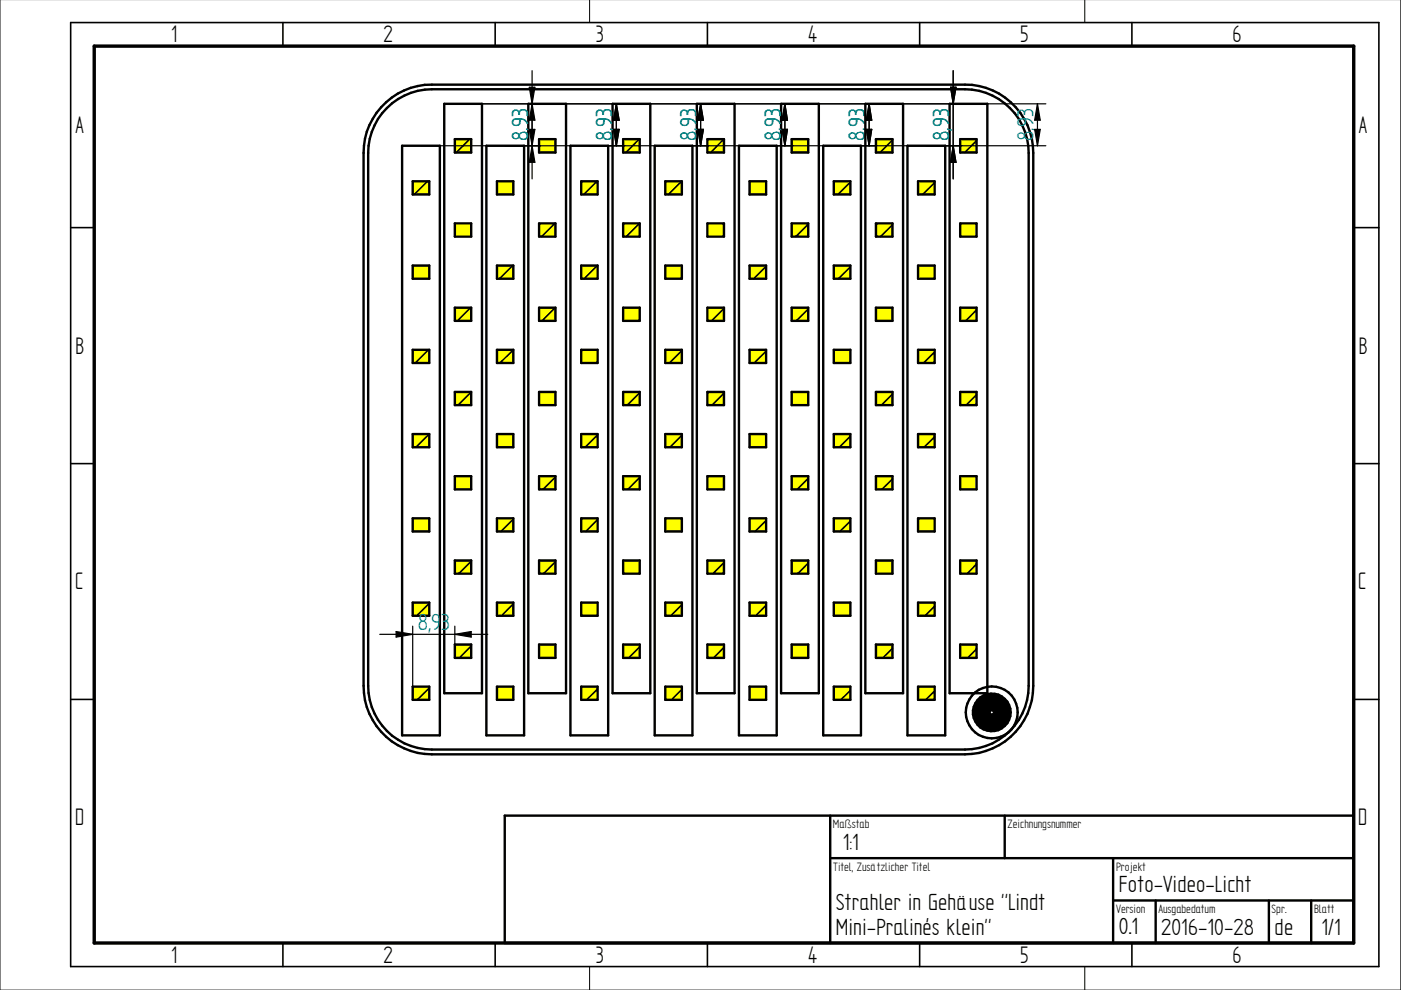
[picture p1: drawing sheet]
<svg xmlns="http://www.w3.org/2000/svg" width="297mm" height="210mm" viewBox="0 0 297 210" stroke-linecap="round" stroke-linejoin="round" font-family="sans-serif">
<path d="M80.8 22.7a14.3 14.3 0 0 1 10.8-4.8h113a14.5 14.5 0 0 1 14.5 14.5v113a14.5 14.5 0 0 1-14.5 14.5h-113a14.5 14.5 0 0 1-14.5-14.5v-113a14 14 0 0 1 3.7-9.7zM82 22.9a13.5 13.5 0 0 1 9.6-4h113a13.6 13.6 0 0 1 13.5 13.5v113a13.5 13.5 0 0 1-13.5 13.5h-113a13.5 13.5 0 0 1-13.5-13.5v-113a13.4 13.4 0 0 1 3.9-9.5zM85.3 30.9h8v125h-8zM107 172.9h180v27h-180zM176 172.9v27M213 172.9v9M176 181.9h111M236 181.9v18M236 190.9h51M245 190.9v9M269 190.9v9M278 190.9v9" fill="none" stroke="#000" stroke-width=".51"/>
<path d="M0 -.1v210h297v-210M125 -.1v4.9M230 -.1v4.9M125 204.9v5M230 204.9v5" fill="none" stroke="#000" stroke-width=".21"/>
<g fill="none" stroke="#000" stroke-width=".34">
<path d="M15 4.8h277.4v200.1h-277.4zM60 4.8v5M105 4.8v5M150 4.8v5M195 4.8v5M240 4.8v5M15 48.3h5M287 48.3h5.4M15 98.3h5M287 98.3h5.4M15 148.3h5M287 148.3h5.4"/>
<path d="M60 199.9v5M105 199.9v5M150 199.9v5M195 199.9v5M240 199.9v5"/>
</g>
<path d="M20 9.8h267v190.1h-267z" fill="none" stroke="#000" stroke-width=".72"/>
<path d="M87.5 145.6h3.5v2.8h-3.5z" fill-rule="evenodd" fill="#ff0"/>
<path d="M91 145.9l-2.5 2.5" fill="none" stroke="#000" stroke-width=".34"/>
<path d="M87.5 145.6h3.5v2.8h-3.5z" fill="none" stroke="#000" stroke-width=".51"/>
<path d="M87.5 127.8h3.5v2.8h-3.5z" fill-rule="evenodd" fill="#ff0"/>
<path d="M91 127.9l-2.7 2.7" fill="none" stroke="#000" stroke-width=".34"/>
<path d="M87.5 127.8h3.5v2.8h-3.5z" fill="none" stroke="#000" stroke-width=".51"/>
<path d="M87.5 109.9h3.5v2.8h-3.5z" fill-rule="evenodd" fill="#ff0"/>
<path d="M87.5 109.9h3.5v2.8h-3.5z" fill="none" stroke="#000" stroke-width=".51"/>
<path d="M87.5 92h3.5v2.8h-3.5z" fill-rule="evenodd" fill="#ff0"/>
<path d="M91 92l-2.8 2.8" fill="none" stroke="#000" stroke-width=".34"/>
<path d="M87.5 92h3.5v2.8h-3.5z" fill="none" stroke="#000" stroke-width=".51"/>
<path d="M87.5 74.2h3.5v2.8h-3.5z" fill-rule="evenodd" fill="#ff0"/>
<path d="M90.8 74.2l-2.8 2.8" fill="none" stroke="#000" stroke-width=".34"/>
<path d="M87.5 74.2h3.5v2.8h-3.5z" fill="none" stroke="#000" stroke-width=".51"/>
<path d="M87.5 56.3h3.5v2.8h-3.5z" fill-rule="evenodd" fill="#ff0"/>
<path d="M87.5 56.3h3.5v2.8h-3.5z" fill="none" stroke="#000" stroke-width=".51"/>
<path d="M87.5 38.4h3.5v2.8h-3.5z" fill-rule="evenodd" fill="#ff0"/>
<path d="M90.6 38.4l-2.8 2.8" fill="none" stroke="#000" stroke-width=".34"/>
<path d="M87.5 38.4h3.5v2.8h-3.5zM94.2 22h8v125h-8z" fill="none" stroke="#000" stroke-width=".51"/>
<path d="M96.4 136.7h3.5v2.8h-3.5z" fill-rule="evenodd" fill="#ff0"/>
<path d="M99.9 136.9l-2.5 2.6" fill="none" stroke="#000" stroke-width=".34"/>
<path d="M96.4 136.7h3.5v2.8h-3.5z" fill="none" stroke="#000" stroke-width=".51"/>
<path d="M96.4 118.8h3.5v2.8h-3.5z" fill-rule="evenodd" fill="#ff0"/>
<path d="M99.9 119l-2.6 2.6" fill="none" stroke="#000" stroke-width=".34"/>
<path d="M96.4 118.8h3.5v2.8h-3.5z" fill="none" stroke="#000" stroke-width=".51"/>
<path d="M96.4 101h3.5v2.8h-3.5z" fill-rule="evenodd" fill="#ff0"/>
<path d="M96.4 101h3.5v2.8h-3.5z" fill="none" stroke="#000" stroke-width=".51"/>
<path d="M96.4 83.1h3.5v2.8h-3.5z" fill-rule="evenodd" fill="#ff0"/>
<path d="M99.9 83.1l-2.8 2.8" fill="none" stroke="#000" stroke-width=".34"/>
<path d="M96.4 83.1h3.5v2.8h-3.5z" fill="none" stroke="#000" stroke-width=".51"/>
<path d="M96.4 65.2h3.5v2.8h-3.5z" fill-rule="evenodd" fill="#ff0"/>
<path d="M99.8 65.2l-2.8 2.8" fill="none" stroke="#000" stroke-width=".34"/>
<path d="M96.4 65.2h3.5v2.8h-3.5z" fill="none" stroke="#000" stroke-width=".51"/>
<path d="M96.4 47.4h3.5v2.8h-3.5z" fill-rule="evenodd" fill="#ff0"/>
<path d="M96.4 47.4h3.5v2.8h-3.5z" fill="none" stroke="#000" stroke-width=".51"/>
<path d="M96.4 29.5h3.5v2.8h-3.5z" fill-rule="evenodd" fill="#ff0"/>
<path d="M99.6 29.5l-2.8 2.8" fill="none" stroke="#000" stroke-width=".34"/>
<path d="M96.4 29.5h3.5v2.8h-3.5zM103.1 30.9h8v125h-8z" fill="none" stroke="#000" stroke-width=".51"/>
<path d="M105.4 145.6h3.4v2.8h-3.4z" fill-rule="evenodd" fill="#ff0"/>
<path d="M105.4 145.6h3.4v2.8h-3.4z" fill="none" stroke="#000" stroke-width=".51"/>
<path d="M105.4 127.8h3.4v2.8h-3.4z" fill-rule="evenodd" fill="#ff0"/>
<path d="M108.8 128l-2.5 2.6" fill="none" stroke="#000" stroke-width=".34"/>
<path d="M105.4 127.8h3.4v2.8h-3.4z" fill="none" stroke="#000" stroke-width=".51"/>
<path d="M105.4 109.9h3.4v2.8h-3.4z" fill-rule="evenodd" fill="#ff0"/>
<path d="M108.8 110.1l-2.6 2.6" fill="none" stroke="#000" stroke-width=".34"/>
<path d="M105.4 109.9h3.4v2.8h-3.4z" fill="none" stroke="#000" stroke-width=".51"/>
<path d="M105.4 92h3.4v2.8h-3.4z" fill-rule="evenodd" fill="#ff0"/>
<path d="M105.4 92h3.4v2.8h-3.4z" fill="none" stroke="#000" stroke-width=".51"/>
<path d="M105.4 74.2h3.4v2.8h-3.4z" fill-rule="evenodd" fill="#ff0"/>
<path d="M108.8 74.2l-2.8 2.8" fill="none" stroke="#000" stroke-width=".34"/>
<path d="M105.4 74.2h3.4v2.8h-3.4z" fill="none" stroke="#000" stroke-width=".51"/>
<path d="M105.4 56.3h3.4v2.8h-3.4z" fill-rule="evenodd" fill="#ff0"/>
<path d="M108.7 56.3l-2.8 2.8" fill="none" stroke="#000" stroke-width=".34"/>
<path d="M105.4 56.3h3.4v2.8h-3.4z" fill="none" stroke="#000" stroke-width=".51"/>
<path d="M105.4 38.4h3.4v2.8h-3.4z" fill-rule="evenodd" fill="#ff0"/>
<path d="M105.4 38.4h3.4v2.8h-3.4zM112 22h8v125h-8z" fill="none" stroke="#000" stroke-width=".51"/>
<path d="M114.3 136.7h3.5v2.8h-3.5z" fill-rule="evenodd" fill="#ff0"/>
<path d="M114.3 136.7h3.5v2.8h-3.5z" fill="none" stroke="#000" stroke-width=".51"/>
<path d="M114.3 118.8h3.5v2.8h-3.5z" fill-rule="evenodd" fill="#ff0"/>
<path d="M117.8 119.1l-2.5 2.5" fill="none" stroke="#000" stroke-width=".34"/>
<path d="M114.3 118.8h3.5v2.8h-3.5z" fill="none" stroke="#000" stroke-width=".51"/>
<path d="M114.3 101h3.5v2.8h-3.5z" fill-rule="evenodd" fill="#ff0"/>
<path d="M117.8 101.1l-2.7 2.7" fill="none" stroke="#000" stroke-width=".34"/>
<path d="M114.3 101h3.5v2.8h-3.5z" fill="none" stroke="#000" stroke-width=".51"/>
<path d="M114.3 83.1h3.5v2.8h-3.5z" fill-rule="evenodd" fill="#ff0"/>
<path d="M114.3 83.1h3.5v2.8h-3.5z" fill="none" stroke="#000" stroke-width=".51"/>
<path d="M114.3 65.2h3.5v2.8h-3.5z" fill-rule="evenodd" fill="#ff0"/>
<path d="M117.7 65.2l-2.8 2.8" fill="none" stroke="#000" stroke-width=".34"/>
<path d="M114.3 65.2h3.5v2.8h-3.5z" fill="none" stroke="#000" stroke-width=".51"/>
<path d="M114.3 47.4h3.5v2.8h-3.5z" fill-rule="evenodd" fill="#ff0"/>
<path d="M117.6 47.4l-2.8 2.8" fill="none" stroke="#000" stroke-width=".34"/>
<path d="M114.3 47.4h3.5v2.8h-3.5z" fill="none" stroke="#000" stroke-width=".51"/>
<path d="M114.3 29.5h3.5v2.8h-3.5z" fill-rule="evenodd" fill="#ff0"/>
<path d="M114.3 29.5h3.5v2.8h-3.5zM120.9 30.9h8v125h-8z" fill="none" stroke="#000" stroke-width=".51"/>
<path d="M123.2 145.6h3.5v2.8h-3.5z" fill-rule="evenodd" fill="#ff0"/>
<path d="M126.7 146.1l-2.3 2.3" fill="none" stroke="#000" stroke-width=".34"/>
<path d="M123.2 145.6h3.5v2.8h-3.5z" fill="none" stroke="#000" stroke-width=".51"/>
<path d="M123.2 127.8h3.5v2.8h-3.5z" fill-rule="evenodd" fill="#ff0"/>
<path d="M123.2 127.8h3.5v2.8h-3.5z" fill="none" stroke="#000" stroke-width=".51"/>
<path d="M123.2 109.9h3.5v2.8h-3.5z" fill-rule="evenodd" fill="#ff0"/>
<path d="M126.7 110.2l-2.5 2.5" fill="none" stroke="#000" stroke-width=".34"/>
<path d="M123.2 109.9h3.5v2.8h-3.5z" fill="none" stroke="#000" stroke-width=".51"/>
<path d="M123.2 92h3.5v2.8h-3.5z" fill-rule="evenodd" fill="#ff0"/>
<path d="M126.7 92.2l-2.6 2.6" fill="none" stroke="#000" stroke-width=".34"/>
<path d="M123.2 92h3.5v2.8h-3.5z" fill="none" stroke="#000" stroke-width=".51"/>
<path d="M123.2 74.2h3.5v2.8h-3.5z" fill-rule="evenodd" fill="#ff0"/>
<path d="M123.2 74.2h3.5v2.8h-3.5z" fill="none" stroke="#000" stroke-width=".51"/>
<path d="M123.2 56.3h3.5v2.8h-3.5z" fill-rule="evenodd" fill="#ff0"/>
<path d="M126.7 56.3l-2.8 2.8" fill="none" stroke="#000" stroke-width=".34"/>
<path d="M123.2 56.3h3.5v2.8h-3.5z" fill="none" stroke="#000" stroke-width=".51"/>
<path d="M123.2 38.4h3.5v2.8h-3.5z" fill-rule="evenodd" fill="#ff0"/>
<path d="M126.6 38.4l-2.8 2.8" fill="none" stroke="#000" stroke-width=".34"/>
<path d="M123.2 38.4h3.5v2.8h-3.5zM129.9 22h8v125h-8z" fill="none" stroke="#000" stroke-width=".51"/>
<path d="M132.1 136.7h3.5v2.8h-3.5z" fill-rule="evenodd" fill="#ff0"/>
<path d="M135.6 137.2l-2.3 2.3" fill="none" stroke="#000" stroke-width=".34"/>
<path d="M132.1 136.7h3.5v2.8h-3.5z" fill="none" stroke="#000" stroke-width=".51"/>
<path d="M132.1 118.8h3.5v2.8h-3.5z" fill-rule="evenodd" fill="#ff0"/>
<path d="M132.1 118.8h3.5v2.8h-3.5z" fill="none" stroke="#000" stroke-width=".51"/>
<path d="M132.1 101h3.5v2.8h-3.5z" fill-rule="evenodd" fill="#ff0"/>
<path d="M135.6 101.2l-2.5 2.6" fill="none" stroke="#000" stroke-width=".34"/>
<path d="M132.1 101h3.5v2.8h-3.5z" fill="none" stroke="#000" stroke-width=".51"/>
<path d="M132.1 83.1h3.5v2.8h-3.5z" fill-rule="evenodd" fill="#ff0"/>
<path d="M135.6 83.3l-2.6 2.6" fill="none" stroke="#000" stroke-width=".34"/>
<path d="M132.1 83.1h3.5v2.8h-3.5z" fill="none" stroke="#000" stroke-width=".51"/>
<path d="M132.1 65.2h3.5v2.8h-3.5z" fill-rule="evenodd" fill="#ff0"/>
<path d="M132.1 65.2h3.5v2.8h-3.5z" fill="none" stroke="#000" stroke-width=".51"/>
<path d="M132.1 47.4h3.5v2.8h-3.5z" fill-rule="evenodd" fill="#ff0"/>
<path d="M135.6 47.4l-2.8 2.8" fill="none" stroke="#000" stroke-width=".34"/>
<path d="M132.1 47.4h3.5v2.8h-3.5z" fill="none" stroke="#000" stroke-width=".51"/>
<path d="M132.1 29.5h3.5v2.8h-3.5z" fill-rule="evenodd" fill="#ff0"/>
<path d="M135.5 29.5l-2.8 2.8" fill="none" stroke="#000" stroke-width=".34"/>
<path d="M132.1 29.5h3.5v2.8h-3.5zM138.8 30.9h8v125h-8z" fill="none" stroke="#000" stroke-width=".51"/>
<path d="M141.1 145.6h3.5v2.8h-3.5z" fill-rule="evenodd" fill="#ff0"/>
<path d="M144.6 146.2l-2.2 2.2" fill="none" stroke="#000" stroke-width=".34"/>
<path d="M141.1 145.6h3.5v2.8h-3.5z" fill="none" stroke="#000" stroke-width=".51"/>
<path d="M141.1 127.8h3.5v2.8h-3.5z" fill-rule="evenodd" fill="#ff0"/>
<path d="M144.6 128.2l-2.4 2.4" fill="none" stroke="#000" stroke-width=".34"/>
<path d="M141.1 127.8h3.5v2.8h-3.5z" fill="none" stroke="#000" stroke-width=".51"/>
<path d="M141.1 109.9h3.5v2.8h-3.5z" fill-rule="evenodd" fill="#ff0"/>
<path d="M141.1 109.9h3.5v2.8h-3.5z" fill="none" stroke="#000" stroke-width=".51"/>
<path d="M141.1 92h3.5v2.8h-3.5z" fill-rule="evenodd" fill="#ff0"/>
<path d="M144.6 92.3l-2.6 2.5" fill="none" stroke="#000" stroke-width=".34"/>
<path d="M141.1 92h3.5v2.8h-3.5z" fill="none" stroke="#000" stroke-width=".51"/>
<path d="M141.1 74.2h3.5v2.8h-3.5z" fill-rule="evenodd" fill="#ff0"/>
<path d="M144.6 74.3l-2.7 2.7" fill="none" stroke="#000" stroke-width=".34"/>
<path d="M141.1 74.2h3.5v2.8h-3.5z" fill="none" stroke="#000" stroke-width=".51"/>
<path d="M141.1 56.3h3.5v2.8h-3.5z" fill-rule="evenodd" fill="#ff0"/>
<path d="M141.1 56.3h3.5v2.8h-3.5z" fill="none" stroke="#000" stroke-width=".51"/>
<path d="M141.1 38.4h3.5v2.8h-3.5z" fill-rule="evenodd" fill="#ff0"/>
<path d="M144.5 38.4l-2.8 2.8" fill="none" stroke="#000" stroke-width=".34"/>
<path d="M141.1 38.4h3.5v2.8h-3.5zM147.7 22h8v125h-8z" fill="none" stroke="#000" stroke-width=".51"/>
<path d="M150 136.7h3.5v2.8h-3.5z" fill-rule="evenodd" fill="#ff0"/>
<path d="M153.5 137.2l-2.2 2.3" fill="none" stroke="#000" stroke-width=".34"/>
<path d="M150 136.7h3.5v2.8h-3.5z" fill="none" stroke="#000" stroke-width=".51"/>
<path d="M150 118.8h3.5v2.8h-3.5z" fill-rule="evenodd" fill="#ff0"/>
<path d="M153.5 119.3l-2.3 2.3" fill="none" stroke="#000" stroke-width=".34"/>
<path d="M150 118.8h3.5v2.8h-3.5z" fill="none" stroke="#000" stroke-width=".51"/>
<path d="M150 101h3.5v2.8h-3.5z" fill-rule="evenodd" fill="#ff0"/>
<path d="M150 101h3.5v2.8h-3.5z" fill="none" stroke="#000" stroke-width=".51"/>
<path d="M150 83.1h3.5v2.8h-3.5z" fill-rule="evenodd" fill="#ff0"/>
<path d="M153.5 83.4l-2.5 2.5" fill="none" stroke="#000" stroke-width=".34"/>
<path d="M150 83.1h3.5v2.8h-3.5z" fill="none" stroke="#000" stroke-width=".51"/>
<path d="M150 65.2h3.5v2.8h-3.5z" fill-rule="evenodd" fill="#ff0"/>
<path d="M153.5 65.4l-2.6 2.6" fill="none" stroke="#000" stroke-width=".34"/>
<path d="M150 65.2h3.5v2.8h-3.5z" fill="none" stroke="#000" stroke-width=".51"/>
<path d="M150 47.4h3.5v2.8h-3.5z" fill-rule="evenodd" fill="#ff0"/>
<path d="M150 47.4h3.5v2.8h-3.5z" fill="none" stroke="#000" stroke-width=".51"/>
<path d="M150 29.5h3.5v2.8h-3.5z" fill-rule="evenodd" fill="#ff0"/>
<path d="M153.5 29.5l-2.8 2.8" fill="none" stroke="#000" stroke-width=".34"/>
<path d="M150 29.5h3.5v2.8h-3.5zM156.7 30.9h8v125h-8z" fill="none" stroke="#000" stroke-width=".51"/>
<path d="M158.9 145.6h3.5v2.8h-3.5z" fill-rule="evenodd" fill="#ff0"/>
<path d="M158.9 145.6h3.5v2.8h-3.5z" fill="none" stroke="#000" stroke-width=".51"/>
<path d="M158.9 127.8h3.5v2.8h-3.5z" fill-rule="evenodd" fill="#ff0"/>
<path d="M162.4 128.3l-2.2 2.3" fill="none" stroke="#000" stroke-width=".34"/>
<path d="M158.9 127.8h3.5v2.8h-3.5z" fill="none" stroke="#000" stroke-width=".51"/>
<path d="M158.9 109.9h3.5v2.8h-3.5z" fill-rule="evenodd" fill="#ff0"/>
<path d="M162.4 110.4l-2.3 2.3" fill="none" stroke="#000" stroke-width=".34"/>
<path d="M158.9 109.9h3.5v2.8h-3.5z" fill="none" stroke="#000" stroke-width=".51"/>
<path d="M158.9 92h3.5v2.8h-3.5z" fill-rule="evenodd" fill="#ff0"/>
<path d="M158.9 92h3.5v2.8h-3.5z" fill="none" stroke="#000" stroke-width=".51"/>
<path d="M158.9 74.2h3.5v2.8h-3.5z" fill-rule="evenodd" fill="#ff0"/>
<path d="M162.4 74.5l-2.5 2.5" fill="none" stroke="#000" stroke-width=".34"/>
<path d="M158.9 74.2h3.5v2.8h-3.5z" fill="none" stroke="#000" stroke-width=".51"/>
<path d="M158.9 56.3h3.5v2.8h-3.5z" fill-rule="evenodd" fill="#ff0"/>
<path d="M162.4 56.5l-2.6 2.6" fill="none" stroke="#000" stroke-width=".34"/>
<path d="M158.9 56.3h3.5v2.8h-3.5z" fill="none" stroke="#000" stroke-width=".51"/>
<path d="M158.9 38.4h3.5v2.8h-3.5z" fill-rule="evenodd" fill="#ff0"/>
<path d="M158.9 38.4h3.5v2.8h-3.5zM165.6 22h8v125h-8z" fill="none" stroke="#000" stroke-width=".51"/>
<path d="M167.8 136.7h3.6v2.8h-3.6z" fill-rule="evenodd" fill="#ff0"/>
<path d="M167.8 136.7h3.6v2.8h-3.6z" fill="none" stroke="#000" stroke-width=".51"/>
<path d="M167.8 118.8h3.6v2.8h-3.6z" fill-rule="evenodd" fill="#ff0"/>
<path d="M171.4 119.4l-2.2 2.2" fill="none" stroke="#000" stroke-width=".34"/>
<path d="M167.8 118.8h3.6v2.8h-3.6z" fill="none" stroke="#000" stroke-width=".51"/>
<path d="M167.8 101h3.6v2.8h-3.6z" fill-rule="evenodd" fill="#ff0"/>
<path d="M171.4 101.4l-2.4 2.4" fill="none" stroke="#000" stroke-width=".34"/>
<path d="M167.8 101h3.6v2.8h-3.6z" fill="none" stroke="#000" stroke-width=".51"/>
<path d="M167.8 83.1h3.6v2.8h-3.6z" fill-rule="evenodd" fill="#ff0"/>
<path d="M167.8 83.1h3.6v2.8h-3.6z" fill="none" stroke="#000" stroke-width=".51"/>
<path d="M167.8 65.2h3.6v2.8h-3.6z" fill-rule="evenodd" fill="#ff0"/>
<path d="M171.4 65.5l-2.6 2.5" fill="none" stroke="#000" stroke-width=".34"/>
<path d="M167.8 65.2h3.6v2.8h-3.6z" fill="none" stroke="#000" stroke-width=".51"/>
<path d="M167.8 47.4h3.6v2.8h-3.6z" fill-rule="evenodd" fill="#ff0"/>
<path d="M171.4 47.5l-2.7 2.7" fill="none" stroke="#000" stroke-width=".34"/>
<path d="M167.8 47.4h3.6v2.8h-3.6z" fill="none" stroke="#000" stroke-width=".51"/>
<path d="M167.8 29.5h3.6v2.8h-3.6z" fill-rule="evenodd" fill="#ff0"/>
<path d="M167.8 29.5h3.6v2.8h-3.6zM174.5 30.9h8v125h-8z" fill="none" stroke="#000" stroke-width=".51"/>
<path d="M176.8 145.6h3.5v2.8h-3.5z" fill-rule="evenodd" fill="#ff0"/>
<path d="M180.3 146.4l-2 2" fill="none" stroke="#000" stroke-width=".34"/>
<path d="M176.8 145.6h3.5v2.8h-3.5z" fill="none" stroke="#000" stroke-width=".51"/>
<path d="M176.8 127.8h3.5v2.8h-3.5z" fill-rule="evenodd" fill="#ff0"/>
<path d="M176.8 127.8h3.5v2.8h-3.5z" fill="none" stroke="#000" stroke-width=".51"/>
<path d="M176.8 109.9h3.5v2.8h-3.5z" fill-rule="evenodd" fill="#ff0"/>
<path d="M180.3 110.5l-2.2 2.2" fill="none" stroke="#000" stroke-width=".34"/>
<path d="M176.8 109.9h3.5v2.8h-3.5z" fill="none" stroke="#000" stroke-width=".51"/>
<path d="M176.8 92h3.5v2.8h-3.5z" fill-rule="evenodd" fill="#ff0"/>
<path d="M180.3 92.5l-2.3 2.3" fill="none" stroke="#000" stroke-width=".34"/>
<path d="M176.8 92h3.5v2.8h-3.5z" fill="none" stroke="#000" stroke-width=".51"/>
<path d="M176.8 74.2h3.5v2.8h-3.5z" fill-rule="evenodd" fill="#ff0"/>
<path d="M176.8 74.2h3.5v2.8h-3.5z" fill="none" stroke="#000" stroke-width=".51"/>
<path d="M176.8 56.3h3.5v2.8h-3.5z" fill-rule="evenodd" fill="#ff0"/>
<path d="M180.3 56.6l-2.5 2.5" fill="none" stroke="#000" stroke-width=".34"/>
<path d="M176.8 56.3h3.5v2.8h-3.5z" fill="none" stroke="#000" stroke-width=".51"/>
<path d="M176.8 38.4h3.5v2.8h-3.5z" fill-rule="evenodd" fill="#ff0"/>
<path d="M180.3 38.6l-2.6 2.6" fill="none" stroke="#000" stroke-width=".34"/>
<path d="M176.8 38.4h3.5v2.8h-3.5zM183.5 22h8v125h-8z" fill="none" stroke="#000" stroke-width=".51"/>
<g fill="none" stroke="#000" stroke-width=".25">
<path d="M112.2 18.5h1.2l-.6 3.5zM112.8 15v22.9M89.2 30.9h96.8M98.2 22h16.4M112.2 27.4h1.2l-.6 3.5zM112.8 30.9l.6 3.5h-1.2zM112.8 22l.6 3.5h-1.2zM116 22h16.4M130.1 27.4h1.2l-.6 3.5zM130.7 22l.6 3.5h-1.2zM130.7 22v8.9M133.9 22h16.4"/>
<path d="M148 27.4h1.1l-.6 3.5zM148.5 22l.6 3.5h-1.1zM148.5 22v8.9M151.8 22h16.3M165.8 27.4h1.2l-.6 3.5zM166.4 22l.6 3.5h-1.2zM166.4 22v8.9M169.6 22h16.4M183.7 27.4h1.1l-.5 3.5zM184.3 22l.5 3.5h-1.1zM184.3 22v8.9M80.5 134.5h22.9"/>
<path d="M84 133.9l3.5 .6-3.5 .6zM87.5 132.8v14.2M96.4 132.8v5.3M96.4 134.5l3.5-.6v1.2z"/>
</g>
<g fill="#000">
<path d="M112.2 18.5h1.2l-.6 3.5zM112.8 30.9l.6 3.5h-1.2zM112.8 22l.6 3.5h-1.2zM112.2 27.4h1.2l-.6 3.5zM130.1 27.4h1.2l-.6 3.5zM130.7 22l.6 3.5h-1.2zM148 27.4h1.1l-.6 3.5zM148.5 22l.6 3.5h-1.1zM165.8 27.4h1.2l-.6 3.5zM166.4 22l.6 3.5h-1.2zM183.7 27.4h1.1l-.5 3.5zM184.3 22l.5 3.5h-1.1z"/>
<path d="M84 133.9l3.5 .6-3.5 .6zM96.4 134.5l3.5-.6v1.2z"/>
</g>
<path d="M185.7 136.7h3.5v2.8h-3.5z" fill-rule="evenodd" fill="#ff0"/>
<path d="M189.2 137.5l-2 2" fill="none" stroke="#000" stroke-width=".34"/>
<path d="M185.7 136.7h3.5v2.8h-3.5z" fill="none" stroke="#000" stroke-width=".51"/>
<path d="M185.7 118.8h3.5v2.8h-3.5z" fill-rule="evenodd" fill="#ff0"/>
<path d="M185.7 118.8h3.5v2.8h-3.5z" fill="none" stroke="#000" stroke-width=".51"/>
<path d="M185.7 101h3.5v2.8h-3.5z" fill-rule="evenodd" fill="#ff0"/>
<path d="M189.2 101.6l-2.2 2.2" fill="none" stroke="#000" stroke-width=".34"/>
<path d="M185.7 101h3.5v2.8h-3.5z" fill="none" stroke="#000" stroke-width=".51"/>
<path d="M185.7 83.1h3.5v2.8h-3.5z" fill-rule="evenodd" fill="#ff0"/>
<path d="M189.2 83.6l-2.3 2.3" fill="none" stroke="#000" stroke-width=".34"/>
<path d="M185.7 83.1h3.5v2.8h-3.5z" fill="none" stroke="#000" stroke-width=".51"/>
<path d="M185.7 65.2h3.5v2.8h-3.5z" fill-rule="evenodd" fill="#ff0"/>
<path d="M185.7 65.2h3.5v2.8h-3.5z" fill="none" stroke="#000" stroke-width=".51"/>
<path d="M185.7 47.4h3.5v2.8h-3.5z" fill-rule="evenodd" fill="#ff0"/>
<path d="M189.2 47.7l-2.5 2.5" fill="none" stroke="#000" stroke-width=".34"/>
<path d="M185.7 47.4h3.5v2.8h-3.5z" fill="none" stroke="#000" stroke-width=".51"/>
<path d="M185.7 29.5h3.5v2.8h-3.5z" fill-rule="evenodd" fill="#ff0"/>
<path d="M189.2 29.7l-2.6 2.6" fill="none" stroke="#000" stroke-width=".34"/>
<path d="M185.7 29.5h3.5v2.8h-3.5zM192.4 30.9h8v125h-8z" fill="none" stroke="#000" stroke-width=".51"/>
<path d="M194.6 145.6h3.6v2.8h-3.6z" fill-rule="evenodd" fill="#ff0"/>
<path d="M198.2 146.5l-1.9 1.9" fill="none" stroke="#000" stroke-width=".34"/>
<path d="M194.6 145.6h3.6v2.8h-3.6z" fill="none" stroke="#000" stroke-width=".51"/>
<path d="M194.6 127.8h3.6v2.8h-3.6z" fill-rule="evenodd" fill="#ff0"/>
<path d="M198.2 128.5l-2.1 2.1" fill="none" stroke="#000" stroke-width=".34"/>
<path d="M194.6 127.8h3.6v2.8h-3.6z" fill="none" stroke="#000" stroke-width=".51"/>
<path d="M194.6 109.9h3.6v2.8h-3.6z" fill-rule="evenodd" fill="#ff0"/>
<path d="M194.6 109.9h3.6v2.8h-3.6z" fill="none" stroke="#000" stroke-width=".51"/>
<path d="M194.6 92h3.6v2.8h-3.6z" fill-rule="evenodd" fill="#ff0"/>
<path d="M198.2 92.6l-2.3 2.2" fill="none" stroke="#000" stroke-width=".34"/>
<path d="M194.6 92h3.6v2.8h-3.6z" fill="none" stroke="#000" stroke-width=".51"/>
<path d="M194.6 74.2h3.6v2.8h-3.6z" fill-rule="evenodd" fill="#ff0"/>
<path d="M198.2 74.6l-2.4 2.4" fill="none" stroke="#000" stroke-width=".34"/>
<path d="M194.6 74.2h3.6v2.8h-3.6z" fill="none" stroke="#000" stroke-width=".51"/>
<path d="M194.6 56.3h3.6v2.8h-3.6z" fill-rule="evenodd" fill="#ff0"/>
<path d="M194.6 56.3h3.6v2.8h-3.6z" fill="none" stroke="#000" stroke-width=".51"/>
<path d="M194.6 38.4h3.6v2.8h-3.6z" fill-rule="evenodd" fill="#ff0"/>
<path d="M198.2 38.7l-2.6 2.5" fill="none" stroke="#000" stroke-width=".34"/>
<path d="M194.6 38.4h3.6v2.8h-3.6zM201.3 22h8v125h-8z" fill="none" stroke="#000" stroke-width=".51"/>
<path d="M203.6 136.7h3.4v2.8h-3.4z" fill-rule="evenodd" fill="#ff0"/>
<path d="M207 137.6l-1.8 1.9" fill="none" stroke="#000" stroke-width=".34"/>
<path d="M203.6 136.7h3.4v2.8h-3.4z" fill="none" stroke="#000" stroke-width=".51"/>
<path d="M203.6 118.8h3.4v2.8h-3.4z" fill-rule="evenodd" fill="#ff0"/>
<path d="M207 119.6l-1.9 2" fill="none" stroke="#000" stroke-width=".34"/>
<path d="M203.6 118.8h3.4v2.8h-3.4z" fill="none" stroke="#000" stroke-width=".51"/>
<path d="M203.6 101h3.4v2.8h-3.4z" fill-rule="evenodd" fill="#ff0"/>
<path d="M203.6 101h3.4v2.8h-3.4z" fill="none" stroke="#000" stroke-width=".51"/>
<path d="M203.6 83.1h3.4v2.8h-3.4z" fill-rule="evenodd" fill="#ff0"/>
<path d="M207 83.7l-2.2 2.2" fill="none" stroke="#000" stroke-width=".34"/>
<path d="M203.6 83.1h3.4v2.8h-3.4z" fill="none" stroke="#000" stroke-width=".51"/>
<path d="M203.6 65.2h3.4v2.8h-3.4z" fill-rule="evenodd" fill="#ff0"/>
<path d="M207 65.7l-2.2 2.3" fill="none" stroke="#000" stroke-width=".34"/>
<path d="M203.6 65.2h3.4v2.8h-3.4z" fill="none" stroke="#000" stroke-width=".51"/>
<path d="M203.6 47.4h3.4v2.8h-3.4z" fill-rule="evenodd" fill="#ff0"/>
<path d="M203.6 47.4h3.4v2.8h-3.4z" fill="none" stroke="#000" stroke-width=".51"/>
<path d="M203.6 29.5h3.4v2.8h-3.4z" fill-rule="evenodd" fill="#ff0"/>
<path d="M207 29.8l-2.4 2.5M211 147.1l-4.6 4.7M213.7 148.9l-5.6 5.5" fill="none" stroke="#000" stroke-width=".34"/>
<g fill="none" stroke="#000" stroke-width=".51">
<path d="M203.6 29.5h3.4v2.8h-3.4z"/>
<circle cx="210.3" cy="151" r="5.5"/>
<circle cx="210.3" cy="151.1" r=".5"/>
<circle cx="210.3" cy="151" r="4"/>
</g>
<path d="M201.5 18.5h1.2l-.6 3.5zM202.1 15v22.9M178.5 30.9h43.2M187.4 22h16.5M202.1 30.9l.6 3.5h-1.2zM205.3 22h16.4M219.4 27.4h1.2l-.6 3.5zM220 22l.6 3.5h-1.2zM220 22v8.9" fill="none" stroke="#000" stroke-width=".25"/>
<g fill="#000">
<path d="M201.5 18.5h1.2l-.6 3.5zM202.1 30.9l.6 3.5h-1.2zM219.4 27.4h1.2l-.6 3.5zM220 22l.6 3.5h-1.2z"/>
<path d="M206.3 151a4 4 0 0 0 8 0 4 4 0 0 0-8 0zM209.8 151a.5 .5 0 0 1 1 0 .5 .5 0 0 1-1 0z" fill-rule="evenodd"/>
</g>
<g font-size="5.7">
<text x="36.3" y="9">1</text>
<text x="81.3" y="9">2</text>
<text x="126.3" y="9">3</text>
<text x="171.3" y="9">4</text>
<text x="216.3" y="9">5</text>
<text x="261.3" y="9">6</text>
<text x="16" y="28.2">A</text>
<text x="288.1" y="28.2">A</text>
<text x="16" y="75">B</text>
<text x="288.1" y="75">B</text>
<text x="16" y="125">C</text>
<text x="287.9" y="125">C</text>
<text x="16" y="175">D</text>
<text x="287.9" y="175">D</text>
<text x="36.3" y="204.1">1</text>
<text x="81.3" y="204.1">2</text>
<text x="126.3" y="204.1">3</text>
<text x="171.3" y="204.1">4</text>
<text x="216.3" y="204.1">5</text>
<text x="261.3" y="204.1">6</text>
</g>
<g font-size="5.6" fill="#008080">
<text x="112" y="29.9" transform="rotate(-90 112 29.9)">8,93</text>
<text x="129.8" y="29.9" transform="rotate(-90 129.8 29.9)">8,93</text>
<text x="147.7" y="29.9" transform="rotate(-90 147.7 29.9)">8,93</text>
<text x="165.5" y="29.9" transform="rotate(-90 165.5 29.9)">8,93</text>
<text x="183.4" y="29.9" transform="rotate(-90 183.4 29.9)">8,93</text>
<text x="201.2" y="29.9" transform="rotate(-90 201.2 29.9)">8,93</text>
<text x="219.1" y="29.9" transform="rotate(-90 219.1 29.9)">8,93</text>
<text x="88.6" y="133.6">8,93</text>
</g>
<g font-size="5.6">
<text x="178.7" y="180.1">1:1</text>
<text x="237.2" y="189.1">Foto-Video-Licht</text>
<text x="177.2" y="192.9">Strahler in Gehäuse &quot;Lindt</text>
<text x="177.2" y="198.2">Mini-Pralinés klein&quot;</text>
<text x="237.2" y="198.1">0.1</text>
<text x="246.2" y="198.2">2016-10-28</text>
<text x="270.3" y="198.2">de</text>
<text x="280.2" y="198.2">1/1</text>
</g>
<g font-size="2.9">
<text x="176.6" y="175.6">Maßstab</text>
<text x="213.6" y="175.6">Zeichnungsnummer</text>
<text x="176.7" y="184.6">Titel, Zusätzlicher Titel</text>
<text x="236.6" y="184.6">Projekt</text>
<text x="236.6" y="193.6">Version</text>
<text x="245.7" y="193.6">Ausgabedatum</text>
<text x="269.6" y="193.6">Spr.</text>
<text x="278.6" y="193.6">Blatt</text>
</g>
</svg>
